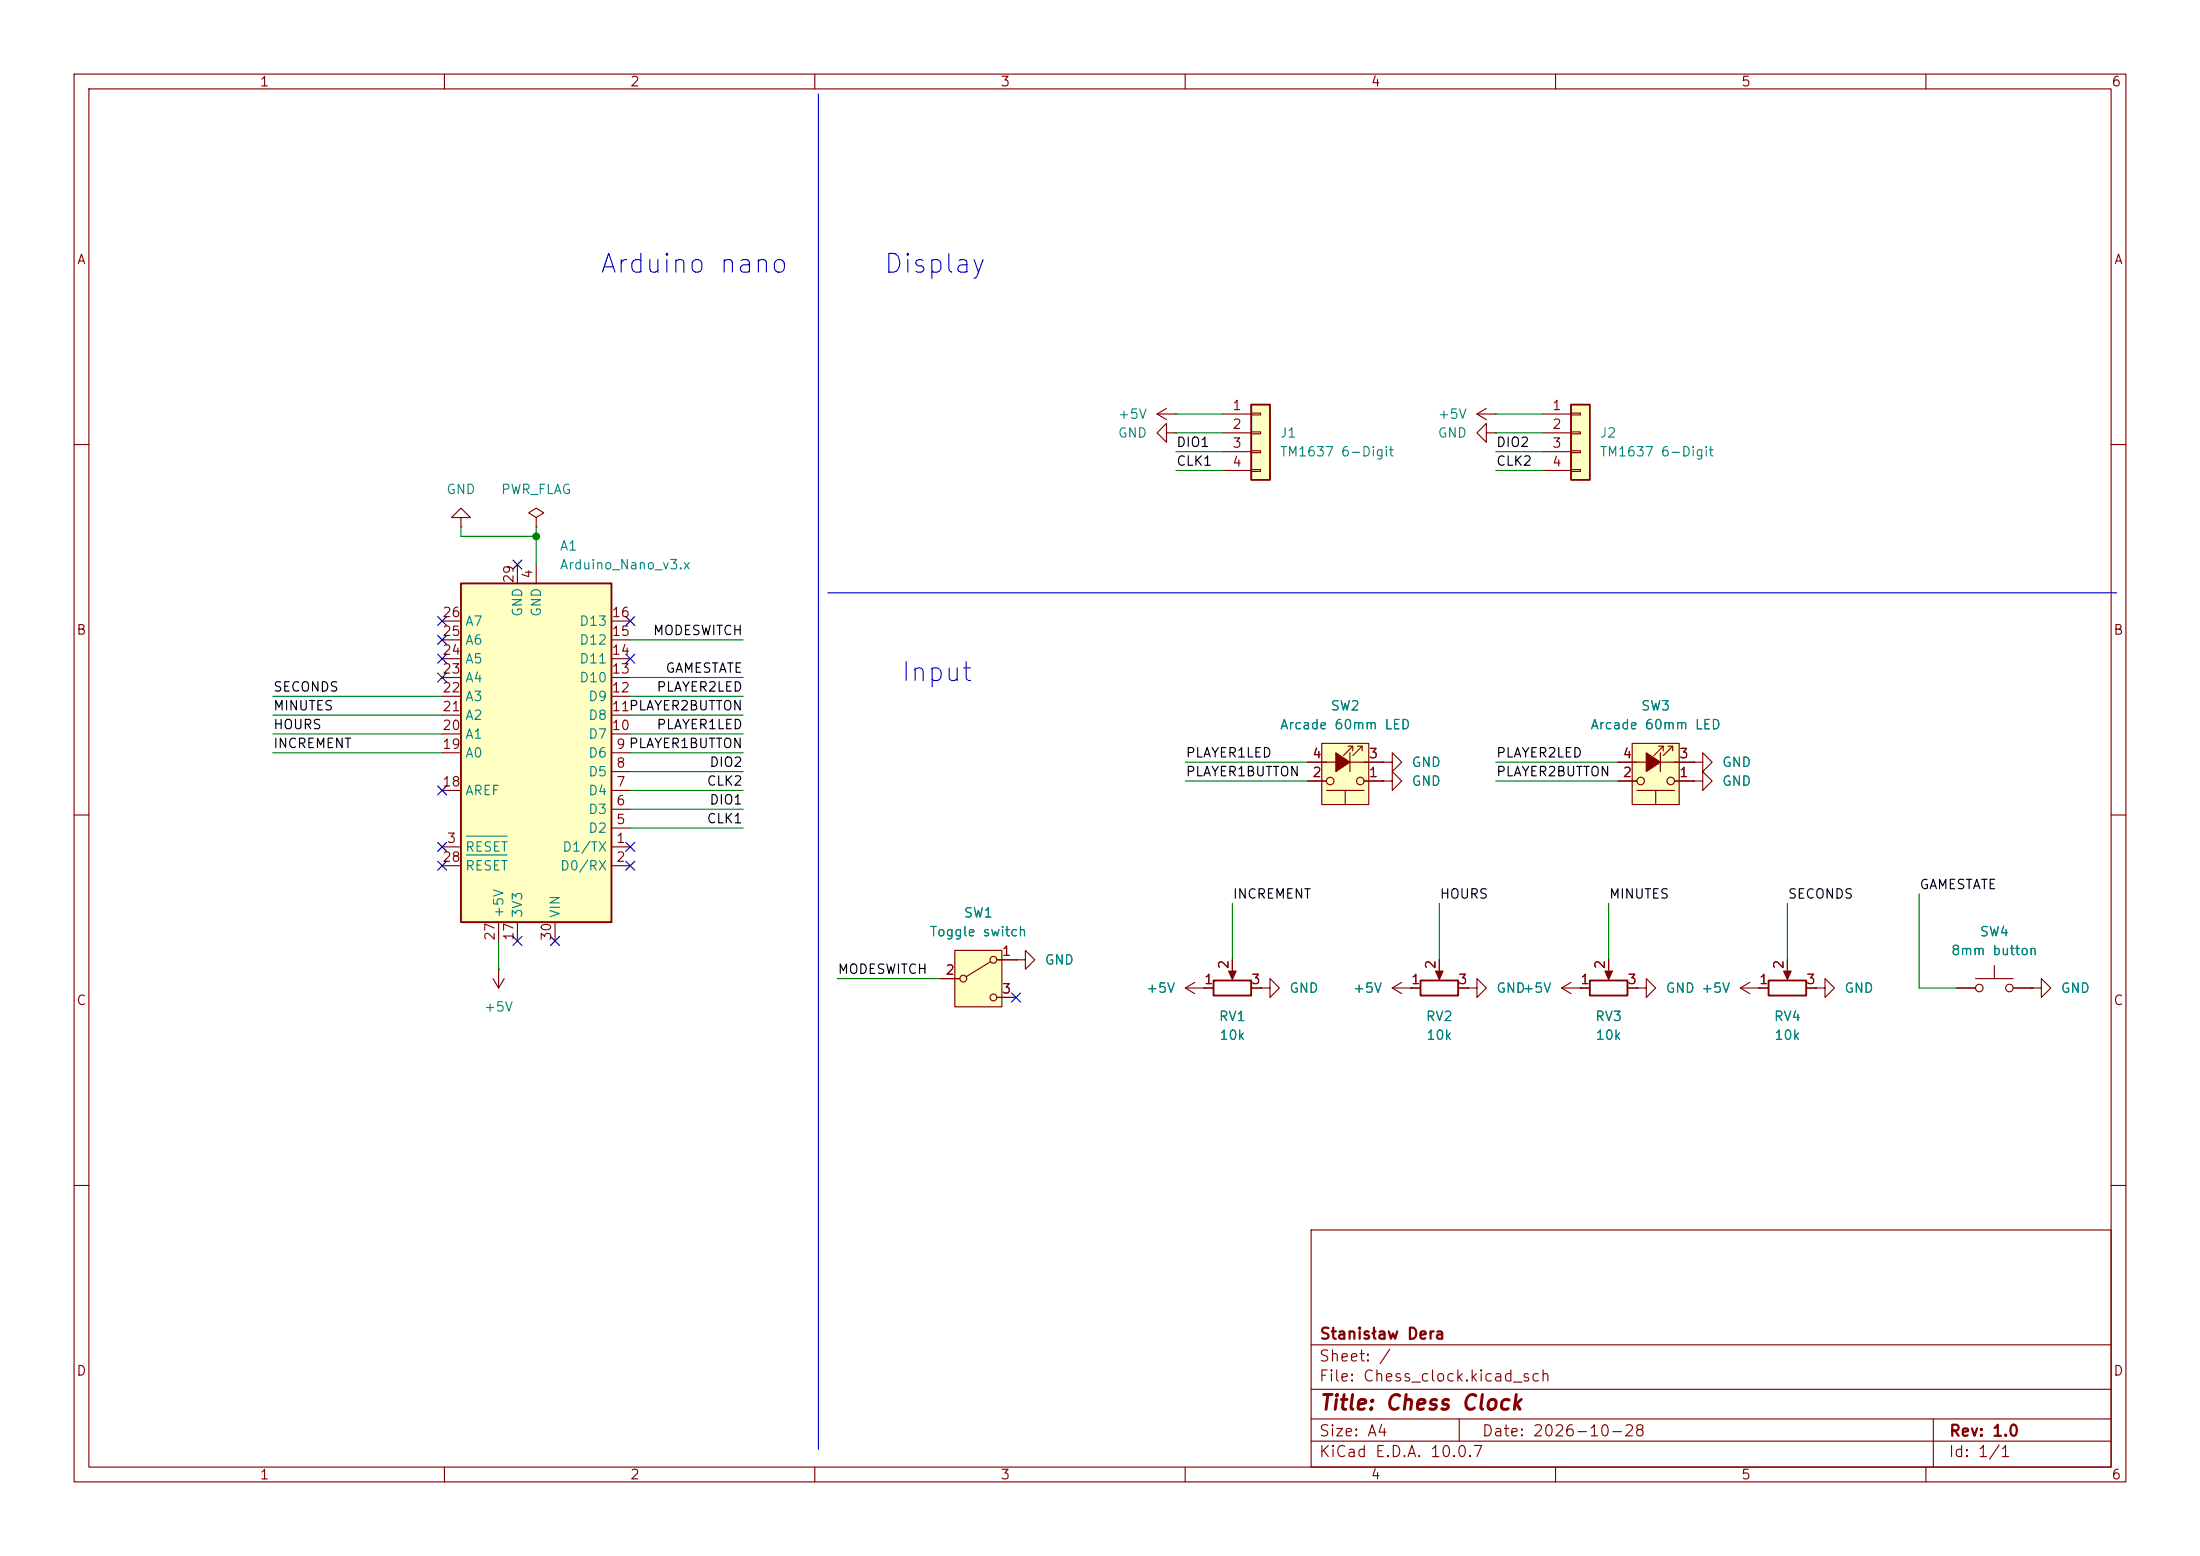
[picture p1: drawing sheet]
<svg xmlns="http://www.w3.org/2000/svg" width="297mm" height="210mm" viewBox="0 0 297 210" stroke-linecap="round" stroke-linejoin="round" font-family="sans-serif">
<g fill="none" stroke="#840000" stroke-width=".15">
<path d="M10 10h277v190h-277zM12 12h273v186h-273zM60 10v2M110 10v2M160 10v2M210 10v2M260 10v2M10 60h2M62.2 69.9h1.3l-1.3-1.3-1.2 1.3h1.2v1.2M62.2 71.1h.1M285 60h2M10 110h2"/>
<path d="M285 110h2M234.9 133.4h2.6M234.9 133.4l1.3 .7M236.2 132.6l-1.3 .8M237.5 133.4h.1M264.2 133.4h2.5M266.7 132.1h5.1M269.2 130.3v1.8M271.8 133.4h2.5M274.3 133.4h1.3v-1.3l1.3 1.3-1.3 1.2v-1.2M274.3 133.4h.1M10 160h2"/>
<path d="M177 166h108v32h-108zM285 160h2M60 198v2M110 198v2M160 198v2M177 194.5h108M177 191.5h108M177 187.5h108M177 181.5h108M197 191.5v3M210 198v2M260 198v2"/>
<path d="M261 191.5v6.5"/>
<circle cx="267.2" cy="133.4" r=".51"/>
<circle cx="271.3" cy="133.4" r=".51"/>
</g>
<path d="M62.2 78.7h20.3v45.8h-20.3z" fill="#ffffc2"/>
<path d="M62.2 78.7h20.3v45.8h-20.3z" fill="none" stroke="#840000" stroke-width=".25"/>
<g fill="none" stroke="#840000" stroke-width=".15">
<path d="M69.8 76.2v2.5M72.4 76.2v2.5M59.7 99.1h2.5M59.7 96.5h2.5M59.7 94h2.5M59.7 91.4h2.5M59.7 88.9h2.5M59.7 86.4h2.5M59.7 83.8h2.5M82.5 99.1h2.6M82.5 96.5h2.6M82.5 94h2.6"/>
<path d="M82.5 91.4h2.6M82.5 88.9h2.6M82.5 86.4h2.6M82.5 83.8h2.6M59.7 114.3h2.5M59.7 116.8h2.5M59.7 106.7h2.5M59.7 101.6h2.5M82.5 114.3h2.6M82.5 116.8h2.6M82.5 111.8h2.6M82.5 109.2h2.6"/>
<path d="M82.5 106.7h2.6M82.5 104.1h2.6M82.5 101.6h2.6M228.6 102.9h1.3v-1.3l1.2 1.3-1.2 1.2v-1.2M228.6 102.9h.1M67.3 124.5v2.5M69.8 124.5v2.5M74.9 124.5v2.5"/>
</g>
<path d="M63 112.9h5.5M63 115.4h5.5" fill="none" stroke="#008484" stroke-width=".15"/>
<path d="M220.3 100.3h6.4v8.3h-6.4z" fill="#ffffc2"/>
<g fill="none" stroke="#840000" stroke-width=".15">
<path d="M218.4 102.9h10.2M218.4 105.4h2.6M220.3 100.3h6.4v8.3h-6.4zM221 106.7h5.1M223.5 106.7v1.8M223.9 100.7h.6v.6M224.2 101.6v2.5M224.5 100.7l-1.2 1.3M225.2 100.7h.6v.6M225.8 100.7l-1.3 1.3M226.1 105.4h2.5M228.6 105.4h1.3v-1.3l1.2 1.3-1.2 1.3v-1.3"/>
<path d="M228.6 105.4h.1M66.5 132.1l.8 1.3M67.3 130.8h.1M67.3 130.8v2.6M68.1 132.1l-.8 1.3M160 133.4h3.8M160 133.4l1.3 .7M161.3 132.6l-1.3 .8M162.6 133.4h.1M166.4 129.5v2.3M168.9 133.4h1.3M170.2 133.4h1.2v-1.3l1.3 1.3-1.3 1.2v-1.2"/>
<path d="M170.2 133.4h.1M190.5 133.4h1.3M194.3 129.5v2.3M196.8 133.4h1.3M198.1 133.4h1.3v-1.3l1.3 1.3-1.3 1.2v-1.2M198.1 133.4h.1M213.4 133.4h1.2M217.2 129.5v2.3M219.7 133.4h1.3M237.5 133.4h1.3M241.3 129.5v2.3M243.8 133.4h1.3"/>
<path d="M245.1 133.4h1.3v-1.3l1.2 1.3-1.2 1.2v-1.2M245.1 133.4h.1"/>
<circle cx="221.5" cy="105.4" r=".51"/>
<circle cx="225.6" cy="105.4" r=".51"/>
</g>
<g fill="#840000" stroke="#840000" stroke-width=".15">
<path d="M222.2 101.6l2 1.3-2 1.2z"/>
<path d="M165.9 131.1h1l-.5 1.1z"/>
<path d="M193.8 131.1h1l-.5 1.1z"/>
<path d="M216.7 131.1h1l-.5 1.1z"/>
<path d="M240.8 131.1h1l-.5 1.1z"/>
</g>
<path d="M163.8 132.3h5.1v2.1h-5.1zM191.8 132.3h5v2.1h-5zM214.6 132.3h5.1v2.1h-5.1zM238.8 132.3h5v2.1h-5z" fill="none" stroke="#840000" stroke-width=".25"/>
<path d="M178.4 100.3h6.4v8.3h-6.4z" fill="#ffffc2"/>
<g fill="none" stroke="#840000" stroke-width=".15">
<path d="M176.5 102.9h10.2M176.5 105.4h2.6M178.4 100.3h6.4v8.3h-6.4zM179.1 106.7h5M181.6 106.7v1.8M182 100.7h.6v.6M182.2 101.6v2.5M182.6 100.7l-1.2 1.3M183.3 100.7h.6v.6M183.9 100.7l-1.3 1.3M184.1 105.4h2.6M221 133.4h1.2v-1.3l1.3 1.3-1.3 1.2v-1.2"/>
<path d="M221 133.4h.1"/>
<circle cx="179.6" cy="105.4" r=".51"/>
<circle cx="183.6" cy="105.4" r=".51"/>
</g>
<path d="M180.3 101.6l1.9 1.3-1.9 1.2z" fill="#840000" stroke="#840000" stroke-width=".15"/>
<path d="M128.9 128.3h6.4v7.6h-6.4z" fill="#ffffc2"/>
<g fill="none" stroke="#840000" stroke-width=".15">
<path d="M186.7 102.9h1.3v-1.3l1.2 1.3-1.2 1.2v-1.2M186.7 102.9h.1M127 132.1h2.5M128.9 128.3h6.4v7.6h-6.4zM133.7 129.8l-3.3 2M134.6 129.5h2.6M134.6 134.6h2.6M137.2 129.5h1.2v-1.2l1.3 1.2-1.3 1.3v-1.3M137.2 129.5h.1"/>
<circle cx="130" cy="132.1" r=".46"/>
<circle cx="134.1" cy="129.5" r=".46"/>
<circle cx="134.1" cy="134.6" r=".46"/>
</g>
<path d="M212.1 54.6h2.5v10.2h-2.5z" fill="#ffffc2"/>
<path d="M212.1 54.6h2.5v10.2h-2.5z" fill="none" stroke="#840000" stroke-width=".25"/>
<path d="M208.3 55.9h3.8M208.3 58.4h3.8M212.1 55.8h1.3v.2h-1.3zM212.1 58.3h1.3v.2h-1.3zM208.3 61h3.8M208.3 63.5h3.8M212.1 60.8h1.3v.3h-1.3zM212.1 63.4h1.3v.2h-1.3z" fill="none" stroke="#840000" stroke-width=".15"/>
<path d="M168.9 54.6h2.5v10.2h-2.5z" fill="#ffffc2"/>
<path d="M168.9 54.6h2.5v10.2h-2.5z" fill="none" stroke="#840000" stroke-width=".25"/>
<g fill="none" stroke="#840000" stroke-width=".15">
<path d="M156.2 55.9h2.5M156.2 55.9l1.3 .7M157.5 58.4v-1.2l-1.3 1.2 1.3 1.3v-1.3h1.2M157.5 55.1l-1.3 .8M158.7 55.9h.1M158.7 58.4h.1M165.1 55.9h3.8M165.1 58.4h3.8M168.9 55.8h1.3v.2h-1.3zM168.9 58.3h1.3v.2h-1.3zM199.4 55.9h2.5M199.4 55.9l1.3 .7"/>
<path d="M200.7 58.4v-1.2l-1.3 1.2 1.3 1.3v-1.3h1.2M200.7 55.1l-1.3 .8M201.9 58.4h.1M201.9 55.9h.1M72.4 69.9l1-.7-1-.6-1 .6 1 .7v1.2M72.4 71.1h.1M165.1 61h3.8M165.1 63.5h3.8M168.9 60.8h1.3v.3h-1.3zM168.9 63.4h1.3v.2h-1.3zM176.5 105.4h2.6M176.5 102.9h2.6"/>
<path d="M184.1 105.4h2.6M184.1 102.9h2.6M186.7 105.4h1.3v-1.3l1.2 1.3-1.2 1.3v-1.3M186.7 105.4h.1M186.7 102.9h.1M218.4 105.4h2.6M218.4 102.9h2.6M226.1 105.4h2.5M226.1 102.9h2.5M228.6 102.9h.1M228.6 105.4h.1M127 132.1h2.5"/>
<path d="M134.6 129.5h2.6M134.6 134.6h2.6M137.2 129.5h.1M162.6 133.4h.1M162.6 133.4h1.2M166.4 129.5v1.3M168.9 133.4h1.3M170.2 133.4h.1M188 133.4h3.8M188 133.4l1.2 .7M189.2 132.6l-1.2 .8M190.5 133.4h.1"/>
<path d="M194.3 129.5v1.3M196.8 133.4h1.3M198.1 133.4h.1M210.8 133.4l1.3 .7M210.8 133.4h3.8M212.1 132.6l-1.3 .8M213.4 133.4h.1M217.2 129.5v1.3M219.7 133.4h1.3M221 133.4h.1M237.5 133.4h.1M237.5 133.4h1.3"/>
<path d="M241.3 129.5v1.3M243.8 133.4h1.3M245.1 133.4h.1M264.2 133.4h2.5M271.8 133.4h2.5M274.3 133.4h.1"/>
</g>
<path d="M110.5 12.7v182.9M111.8 80h173.9" fill="none" stroke="#0000c2" stroke-width=".15"/>
<g fill="none" stroke="#008400" stroke-width=".15">
<path d="M158.7 55.9h6.4M158.7 58.4h6.4M201.9 55.9h6.4M201.9 58.4h6.4M62.2 71.1v1.3h10.2M72.4 71.1v5.1M158.7 63.5h6.4M158.7 61h6.4M201.9 63.5h6.4M201.9 61h6.4M36.8 96.5h22.9M36.8 99.1h22.9"/>
<path d="M36.8 94h22.9M85.1 96.5h15.2M85.1 99.1h15.2M85.1 94h15.2M85.1 91.4h15.2M85.1 86.4h15.2M36.8 101.6h22.9M85.1 101.6h15.2M85.1 106.7h15.2M85.1 109.2h15.2M85.1 104.1h15.2M85.1 111.8h15.2"/>
<path d="M160 102.9h16.5M160 105.4h16.5M201.9 102.9h16.5M201.9 105.4h16.5M67.3 127v3.8M113 132.1h14M166.4 121.9v7.6M194.3 121.9v7.6M217.2 121.9v7.6M241.3 121.9v7.6M259.1 120.7v12.7h5.1"/>
</g>
<g fill="none" stroke="#000084" stroke-width=".15">
<path d="M69.2 75.6l1.3 1.2M70.5 75.6l-1.3 1.2M59.1 83.2l1.2 1.2M59.1 85.8l1.2 1.2M59.1 90.8l1.2 1.2M59.1 88.3l1.2 1.2M60.3 83.2l-1.2 1.2M60.3 85.8l-1.2 1.2M60.3 90.8l-1.2 1.2M60.3 88.3l-1.2 1.2M84.5 88.3l1.2 1.2M84.5 83.2l1.2 1.2"/>
<path d="M85.7 88.3l-1.2 1.2M85.7 83.2l-1.2 1.2M59.1 106.1l1.2 1.2M59.1 116.2l1.2 1.2M59.1 113.7l1.2 1.2M60.3 106.1l-1.2 1.2M60.3 113.7l-1.2 1.2M60.3 116.2l-1.2 1.2M84.5 116.2l1.2 1.2M84.5 113.7l1.2 1.2M85.7 116.2l-1.2 1.2M85.7 113.7l-1.2 1.2"/>
<path d="M69.2 126.4l1.3 1.2M70.5 126.4l-1.3 1.2M74.3 126.4l1.2 1.2M75.5 126.4l-1.2 1.2M136.6 134l1.2 1.2M137.8 134l-1.2 1.2"/>
</g>
<circle cx="72.4" cy="72.4" r=".46" fill="#008400" stroke="#008400" stroke-width=".14"/>
<g font-size="2.5" fill="#0000c2">
<text x="80.8" y="37.5">Arduino nano</text>
<text x="119.2" y="37.5">Display</text>
<text x="121.5" y="92.6">Input</text>
</g>
<text font-size="2" fill="#840000" x="178" y="190.8">Title: Chess Clock</text>
<g font-size="1.5" fill="#840000">
<text x="178" y="184.1">Sheet: /</text>
<text x="178" y="181.1">Stanisław Dera</text>
<text x="178" y="186.8">File: Chess_clock.kicad_sch</text>
<text x="178" y="197">KiCad E.D.A. 10.0.7</text>
<text x="178" y="194.2">Size: A4</text>
<text x="200" y="194.2">Date: 2026-10-28</text>
<text x="263" y="197">Id: 1/1</text>
<text x="263" y="194.2">Rev: 1.0</text>
</g>
<g font-size="1.3" fill="#840000">
<text x="35" y="12">1</text>
<text x="85" y="12">2</text>
<text x="135" y="12">3</text>
<text x="185" y="12">4</text>
<text x="235" y="12">5</text>
<text x="285" y="12">6</text>
<text x="10.3" y="36">A</text>
<text x="285.3" y="36">A</text>
<text x="166.3" y="55.7">1</text>
<text x="166.3" y="58.2">2</text>
<text x="209.5" y="55.7">1</text>
<text x="209.5" y="58.2">2</text>
<text x="166.3" y="60.7">3</text>
<text x="166.3" y="63.3">4</text>
<text x="209.5" y="60.7">3</text>
<text x="209.5" y="63.3">4</text>
<text x="59.6" y="83.6">26</text>
<text x="69.6" y="78.8" transform="rotate(-90 69.6 78.8)">29</text>
<text x="72.2" y="78.2" transform="rotate(-90 72.2 78.2)">4</text>
<text x="82.5" y="83.6">16</text>
<text x="10.2" y="86">B</text>
<text x="59.6" y="88.7">24</text>
<text x="59.6" y="86.1">25</text>
<text x="82.5" y="88.7">14</text>
<text x="82.5" y="86.1">15</text>
<text x="285.2" y="86">B</text>
<text x="59.6" y="93.8">22</text>
<text x="59.6" y="91.2">23</text>
<text x="82.5" y="93.8">12</text>
<text x="82.5" y="91.2">13</text>
<text x="59.6" y="101.4">19</text>
<text x="59.6" y="98.8">20</text>
<text x="59.6" y="96.3">21</text>
<text x="82.5" y="98.8">10</text>
<text x="82.5" y="96.3">11PLAYER2BUTTON</text>
<text x="83.1" y="101.4">9 PLAYER1BUTTON</text>
<text x="59.6" y="106.5">18</text>
<text x="83.1" y="106.5">7</text>
<text x="83.1" y="103.9">8</text>
<text x="177.1" y="105.2">2</text>
<text x="177.1" y="102.7">4</text>
<text x="184.7" y="105.2">1</text>
<text x="184.7" y="102.7">3</text>
<text x="219" y="105.2">2</text>
<text x="219" y="102.7">4</text>
<text x="226.6" y="105.2">1</text>
<text x="226.6" y="102.7">3</text>
<text x="83.1" y="111.5">5</text>
<text x="83.1" y="109">6</text>
<text x="59.6" y="116.6">28</text>
<text x="60.2" y="114.1">3</text>
<text x="83.1" y="114.1">1</text>
<text x="83.1" y="116.6">2</text>
<text x="67.1" y="127.1" transform="rotate(-90 67.1 127.1)">27</text>
<text x="69.6" y="127.1" transform="rotate(-90 69.6 127.1)">17</text>
<text x="74.7" y="127.1" transform="rotate(-90 74.7 127.1)">30</text>
<text x="127.5" y="131.9">2</text>
<text x="135.2" y="129.3">1</text>
<text x="166.2" y="130.9" transform="rotate(-90 166.2 130.9)">2</text>
<text x="194.1" y="130.9" transform="rotate(-90 194.1 130.9)">2</text>
<text x="217" y="130.9" transform="rotate(-90 217 130.9)">2</text>
<text x="241.1" y="130.9" transform="rotate(-90 241.1 130.9)">2</text>
<text x="10.2" y="136">C</text>
<text x="135.2" y="134.4">3</text>
<text x="162.5" y="133.1">1</text>
<text x="168.8" y="133.1">3</text>
<text x="190.4" y="133.1">1</text>
<text x="196.8" y="133.1">3</text>
<text x="213.3" y="133.1">1</text>
<text x="219.6" y="133.1">3</text>
<text x="237.4" y="133.1">1</text>
<text x="243.7" y="133.1">3</text>
<text x="285.2" y="136">C</text>
<text x="10.2" y="186">D</text>
<text x="285.2" y="186">D</text>
<text x="35" y="200">1</text>
<text x="85" y="200">2</text>
<text x="135" y="200">3</text>
<text x="185" y="200">4</text>
<text x="235" y="200">5</text>
<text x="285" y="200">6</text>
</g>
<g font-size="1.3" fill="#008484">
<text x="150.8" y="56.8">+5V</text>
<text x="150.8" y="59.4">GND</text>
<text x="172.7" y="59.4">J1</text>
<text x="194" y="59.4">GND</text>
<text x="194" y="56.8">+5V</text>
<text x="215.9" y="59.4">J2</text>
<text x="172.7" y="61.9">TM1637 6-Digit</text>
<text x="215.9" y="61.9">TM1637 6-Digit</text>
<text x="60.2" y="67">GND</text>
<text x="67.5" y="67">PWR_FLAG</text>
<text x="75.5" y="74.6">A1</text>
<text x="75.5" y="77.2">Arduino_Nano_v3.x</text>
<text x="70.8" y="83.3" transform="rotate(-90 70.8 83.3)">GND</text>
<text x="73.4" y="83.3" transform="rotate(-90 73.4 83.3)">GND</text>
<text x="62.7" y="89.9">A5</text>
<text x="62.7" y="87.3">A6</text>
<text x="62.7" y="84.8">A7</text>
<text x="78.1" y="89.9">D11</text>
<text x="78.1" y="87.3">D12</text>
<text x="78.1" y="84.8">D13</text>
<text x="62.7" y="94.9">A3</text>
<text x="62.7" y="92.4">A4</text>
<text x="78.1" y="92.4">D10</text>
<text x="79.3" y="94.9">D9</text>
<text x="62.7" y="100">A1</text>
<text x="62.7" y="97.5">A2</text>
<text x="79.3" y="100">D7</text>
<text x="79.3" y="97.5">D8</text>
<text x="172.7" y="98.8">Arcade 60mm LED</text>
<text x="179.5" y="96.2">SW2</text>
<text x="214.6" y="98.8">Arcade 60mm LED</text>
<text x="221.5" y="96.2">SW3</text>
<text x="62.7" y="107.6">AREF</text>
<text x="62.7" y="102.6">A0</text>
<text x="79.3" y="107.6">D4</text>
<text x="79.3" y="105.1">D5</text>
<text x="79.3" y="102.6">D6</text>
<text x="190.5" y="103.8">GND</text>
<text x="190.5" y="106.4">GND</text>
<text x="232.4" y="103.8">GND</text>
<text x="232.4" y="106.4">GND</text>
<text x="79.3" y="112.7">D2</text>
<text x="79.3" y="110.2">D3</text>
<text x="62.7" y="115.3">RESET</text>
<text x="62.7" y="117.8">RESET</text>
<text x="75.5" y="117.8">D0/RX</text>
<text x="75.8" y="115.3">D1/TX</text>
<text x="68.3" y="124" transform="rotate(-90 68.3 124)">+5V</text>
<text x="70.8" y="124" transform="rotate(-90 70.8 124)">3V3</text>
<text x="75.9" y="124" transform="rotate(-90 75.9 124)">VIN</text>
<text x="130" y="124.2">SW1</text>
<text x="125.4" y="126.7">Toggle switch</text>
<text x="141" y="130.5">GND</text>
<text x="263.3" y="129.2">8mm button</text>
<text x="267.2" y="126.7">SW4</text>
<text x="65.2" y="136.9">+5V</text>
<text x="154.6" y="134.3">+5V</text>
<text x="174" y="134.3">GND</text>
<text x="182.6" y="134.3">+5V</text>
<text x="201.9" y="134.3">GND+5V</text>
<text x="224.8" y="134.3">GND +5V</text>
<text x="248.9" y="134.3">GND</text>
<text x="278.1" y="134.3">GND</text>
<text x="164.5" y="138.1">RV1</text>
<text x="164.5" y="140.7">10k</text>
<text x="192.4" y="138.1">RV2</text>
<text x="192.5" y="140.7">10k</text>
<text x="215.3" y="138.1">RV3</text>
<text x="215.3" y="140.7">10k</text>
<text x="239.4" y="138.1">RV4</text>
<text x="239.4" y="140.7">10k</text>
</g>
<g font-size="1.3">
<text x="158.7" y="60.6">DIO1</text>
<text x="158.7" y="63.2">CLK1</text>
<text x="201.9" y="60.6">DIO2</text>
<text x="201.9" y="63.2">CLK2</text>
<text x="88.1" y="86">MODESWITCH</text>
<text x="36.8" y="93.7">SECONDS</text>
<text x="88.6" y="93.7">PLAYER2LED</text>
<text x="89.8" y="91.1">GAMESTATE</text>
<text x="36.8" y="101.3">INCREMENT</text>
<text x="36.8" y="98.7">HOURS</text>
<text x="36.8" y="96.2">MINUTES</text>
<text x="88.6" y="98.7">PLAYER1LED</text>
<text x="95.3" y="106.4">CLK2</text>
<text x="95.7" y="103.8">DIO2</text>
<text x="160" y="105.1">PLAYER1BUTTON</text>
<text x="160" y="102.6">PLAYER1LED</text>
<text x="201.9" y="105.1">PLAYER2BUTTON</text>
<text x="201.9" y="102.6">PLAYER2LED</text>
<text x="95.3" y="111.4">CLK1</text>
<text x="95.7" y="108.9">DIO1</text>
<text x="166.3" y="121.6">INCREMENT</text>
<text x="194.3" y="121.6">HOURS</text>
<text x="217.1" y="121.6">MINUTES</text>
<text x="241.3" y="121.6">SECONDS</text>
<text x="259.1" y="120.3">GAMESTATE</text>
<text x="113" y="131.8">MODESWITCH</text>
</g>
</svg>
